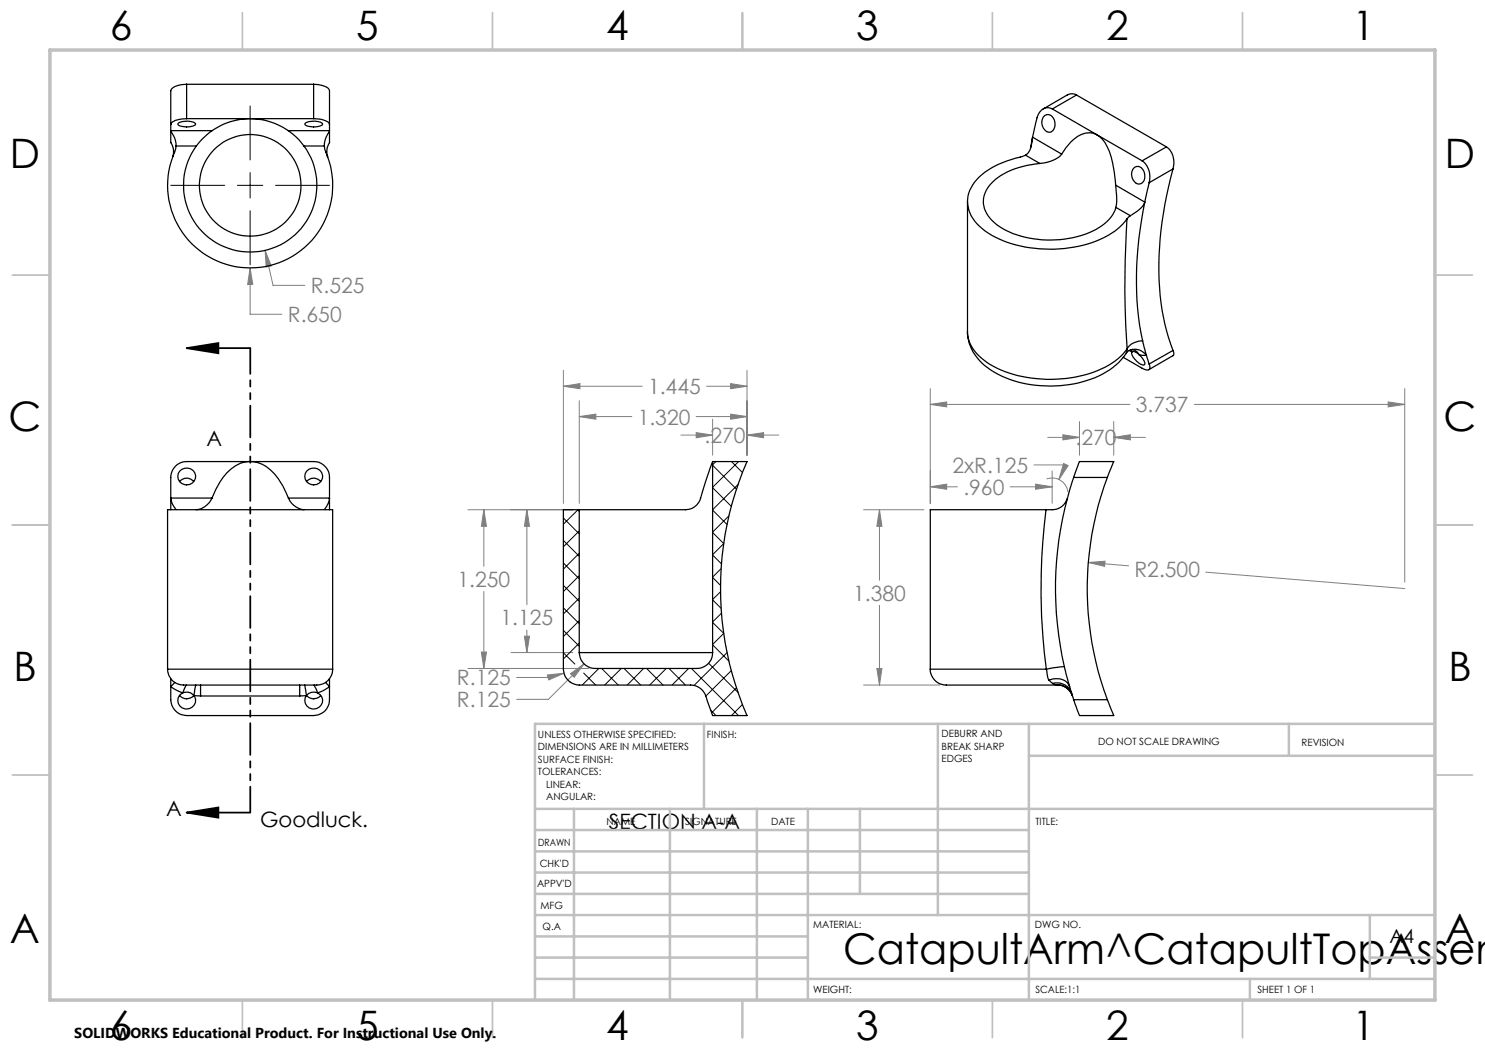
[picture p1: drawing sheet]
<svg xmlns="http://www.w3.org/2000/svg" width="297mm" height="210mm" viewBox="0 0 297 210" stroke-linecap="round" stroke-linejoin="round" font-family="sans-serif">
<path d="M37.3 69.6l6.4-1v2.1zM37.3 69.6h12.7M37.3 162.5l6.4-1v2zM37.3 162.5h12.7" fill="none" stroke="#000" stroke-width=".35"/>
<g fill="none" stroke="#808080" stroke-width=".2">
<path d="M50 53.6l.6 3.3h-1.1zM50 53.6v9.3h6.4M53 50.1l1.3 3.1-1.1 .2zM53 50.1l1.6 7h6.4M112.7 77.2l3.3-.5v1zM112.7 74.1v26.6M112.7 77.2h15.7M141.3 77.2h8.1M146.1 76.7l3.3 .5-3.3 .5zM149.4 74.1v16.9M186.1 77.7v23M281 77.7v38.7"/>
<path d="M115.9 83.3l3.3-.5v1zM115.9 80.1v20.6M115.9 83.3h10.5M136.2 87h6.3M139.2 86.5l3.3 .5-3.3 .6zM139.2 83.3h10.2M142.5 83.8v7.2M146.1 82.8l3.3 .5-3.3 .5zM149.4 87l3.3-.5v1.1zM149.4 87h6.4M186.1 97.4l3.2-.6v1.1zM186.1 80.9l3.2-.5v1z"/>
<path d="M186.1 97.4h5.4M186.1 80.9h39.9M202 97.4h8.4M206.8 93h6.3l-1.3 2.9M207.1 96.8l3.3 .6-3.3 .5zM209.3 95.8a3.2 3.2 0 0 1 4.3 2.6M209.6 87.5h6.3M210.4 94.2v6.5M212.6 87l3.3 .5-3.3 .5zM212.7 92.7l.9 .4-1.8 2.8zM215.9 84.3v6.7M222.7 87.5l3.4-.5v1z"/>
<path d="M222.7 84.3v6.7M222.7 87.5h6.4M238.9 80.9h42.1M277.6 80.4l3.4 .5-3.4 .5zM93.6 101.9h21M96.8 101.9l.5 3.4h-1zM96.8 101.9v11.4M96.8 118.3v15.4M105.4 101.9l.5 3.4h-1zM105.4 101.9v19.1M172.7 101.9h12.1M175.9 101.9l.5 3.4h-1z"/>
<path d="M175.9 101.9v14.2M217.7 112.5l3.3-.3-.1 1.1zM217.7 112.5l8 .7M241.2 114.4l39.8 3.3M93.6 133.7h24.2M96.3 130.4h1l-.5 3.3zM102.2 130.5h12.4M104.9 127.2h1l-.5 3.3zM105.4 126v4.5M109.5 135l3.3-.4-3.1 1.4zM112.8 134.6l-3.1 .9h-6.4M114.1 134.8l2.7-2-2 2.7z"/>
<path d="M116.8 132.8l-7.1 7.1h-6.4M172.7 137h15.3M175.4 133.7h1l-.5 3.3zM175.9 121.1v15.9"/>
</g>
<path d="M34.1 37.1h10.8M47.5 37.1h5.1M50 21.2v10.8M50 34.5v5.1M55.1 37.1h10.8M50 42.1v10.8" fill="none" stroke="#000" stroke-width=".2"/>
<path d="M50.1 69.6v92.9" fill="none" stroke="#000" stroke-width=".35" stroke-dasharray="6.3 1.3 1.3 1.3 1.3 1.3" stroke-dashoffset="1.2"/>
<g fill="none" stroke="#c0c0c0" stroke-width=".35">
<path d="M48.5 2.5v7.5M98.5 2.5v7.5M148.5 2.5v7.5M198.5 2.5v7.5M248.5 2.5v7.5M2.5 55h7.5M287 55h7.5M2.5 105h7.5M287 105h7.5M2.5 155h7.5M287 155h7.5M48.5 200v7.5"/>
<path d="M98.5 200v7.5M148.5 200v7.5M198.5 200v7.5M248.5 200v7.5"/>
</g>
<g fill="none" stroke="#c0c0c0" stroke-width=".5">
<path d="M140.8 144.8v17M187.6 144.8v38.2M205.8 144.8v55.2M205.8 151.2h81.2M257.8 144.8v6.4M287 144.8h-180v55.2M107 161.8h180M107 178.8h98.8M107 174.5h98.8M107 170.3h98.8M107 166h98.8M114.8 161.8v38.2"/>
<path d="M134 161.8v38.2M151.4 161.8v38.2M161.6 161.8v38.2M172 161.8v17M107 195.8h180M107 191.5h54.6M107 187.3h54.6M107 183h180M250 195.8v4.2M274 191.5h13M274 183v12.8"/>
</g>
<path d="M10 10h277v190h-277z" fill="none" stroke="#c0c0c0" stroke-width=".7"/>
<path d="M37.3 69.6l6.4-1v2.1zM37.3 162.5l6.4-1v2z" fill="#000"/>
<path d="M50 53.6l-.5 3.3h1.1zM53 50.1l.2 3.3 1.1-.2zM217.7 112.5l3.2 .8 .1-1.1zM212.6 87l3.3 .5-3.3 .5zM222.7 87.5l3.4-.5v1zM186.1 97.4l3.2-.6v1.1zM207.1 96.8l3.3 .6-3.3 .5zM212.7 92.7l-.9 3.2 1.8-2.8zM175.9 101.9l.5 3.4h-1zM175.4 133.7h1l-.5 3.3zM186.1 80.9l3.2-.5v1zM277.6 80.4l3.4 .5-3.4 .5zM114.1 134.8l.7 .7 2-2.7zM109.5 135l.2 1 3.1-1.4zM146.1 76.7l3.3 .5-3.3 .5zM112.7 77.2l3.3-.5v1zM146.1 82.8l3.3 .5-3.3 .5zM115.9 83.3l3.3-.5v1zM149.4 87l3.3-.5v1.1zM139.2 86.5l3.3 .5-3.3 .6zM96.8 101.9l.5 3.4h-1zM96.3 130.4h1l-.5 3.3zM105.4 101.9l.5 3.4h-1zM104.9 127.2h1l-.5 3.3z" fill="#808080"/>
<g fill="none" stroke="#000" stroke-width=".25">
<path d="M37.3 16.9a3.8 3.8 0 0 0-3.1 1l-.1 7M37.3 16.9v6.8M37.3 16.9h25.4M62.7 16.9a4.4 4.4 0 0 1 3.1 .9l.1 .4v6.7M62.7 16.9v6.8M215.3 19a1.77 1.77 0 0 0-1.8 0l-4.9 2.8M215.3 19l-4.8 2.8M215.3 19l18 10.4M34.1 28.5a3 3 0 0 1 .4 2.9M34.1 24.9v1.2M34.1 26.1l.1 .2a4.6 4.6 0 0 1 1 2.9M34.1 26.1v2.4"/>
<path d="M34.1 26.1h8.3M35.2 29.2l-.1 .6a16.6 16.6 0 0 0 14.9 23.8 16.6 16.6 0 0 0 14.9-23.8v-.6M35.2 29.2h4.1M35.6 24.7a3.4 3.4 0 0 1 3.5 .1 1.13 1.13 0 0 1-1.2 .6h-.9a1.4 1.4 0 0 1-1.4-.6zM37.3 23.7a4.1 4.1 0 0 0-3.1 1.1l-.1 .1M37.3 23.7h25.4M39.3 29.2a13.3 13.3 0 0 0 1.8 17.8 13.3 13.3 0 0 0 17.9 0 13.3 13.3 0 0 0 1.8-17.8M42.4 26.1a13.4 13.4 0 0 1 15.3 0M42.4 26.1l-2.1 1.8-1 1.3M57.7 26.1l1.5 1.3 1.6 1.8M57.7 26.1h8.2M60.8 29.2h4.1"/>
<path d="M61 24.7a3.4 3.4 0 0 1 3.5 .1 1.13 1.13 0 0 1-1.2 .6h-.9a1.4 1.4 0 0 1-1.4-.6zM62.7 23.7a4.2 4.2 0 0 1 3.2 1v.2M65.5 31.2v.2M65.9 24.9v1.2M65.9 26.1v.2a4.6 4.6 0 0 0-1 2.9M65.9 26.1v2.4M65.9 28.5a3.4 3.4 0 0 0-.4 2.9M205.1 31l-.5 .2a17.7 17.7 0 0 0-9.2 4.7 6.2 6.2 0 0 0 .5 9.4 20.2 20.2 0 0 0 13.1 4.5 22.3 22.3 0 0 0 14.5-4l1.1-1 .8-1M205.1 31l2.9 1.7M206.5 27.4a5.2 5.2 0 0 1-1.1 3.4l-.3 .2M206.5 27.4l-.4 2.2M206.5 27.4l5.8 3.4"/>
<path d="M208 32.7a15 15 0 0 0-9.8 4.1 5 5 0 0 0 .7 7.7 18.3 18.3 0 0 0 13.1 3.4 15.5 15.5 0 0 0 9.8-4l.7-.9 .7-1.5M209 23.1a1.44 1.44 0 0 1 2 1.5 1.3 1.3 0 0 1-.3 1.4 1.3 1.3 0 0 1-1.4 .3 2.12 2.12 0 0 1-.3-3.2zM210.5 21.8a2.14 2.14 0 0 0-3.1 1.8l-.9 3.8M210.5 21.8l17.9 10.4M212.3 30.8a5.9 5.9 0 0 1-4.3 1.9M212.3 30.8a8.1 8.1 0 0 1 4.8-4.2 3.9 3.9 0 0 1 4.3 2.7 21.1 21.1 0 0 1 1.7 7.7M223.1 37l.2 2.7-.1 1.8M223.1 37l5.9 3.4M226.9 33.5a1.44 1.44 0 0 1 2.1 1.5 1.3 1.3 0 0 1-.3 1.4 1.3 1.3 0 0 1-1.4 .3 2.12 2.12 0 0 1-.4-3.2zM228.4 32.2a4.1 4.1 0 0 1 1.4 4.3M229.8 36.5l-.8 3.9M233.3 29.4a4 4 0 0 1 1.3 4.4"/>
<path d="M233.3 29.4l-4.9 2.8M234.6 33.8a68.2 68.2 0 0 0-2.2 28.2l.9 4.2 1.3 3.9M234.6 33.8l-4.8 2.7M193.5 40.3v26M223.2 41.5l2.9 1.6M225.4 43.8a205.1 205.1 0 0 0 0 26M226.1 43.1l-.7 .7M229 40.4a6.1 6.1 0 0 1-2.9 2.7M229 40.4a67.7 67.7 0 0 0-.5 27.8M193.5 66.3a9.5 9.5 0 0 0 5.5 8.2 23.8 23.8 0 0 0 22.2-.1 10.6 10.6 0 0 0 4.2-4.1v-.5M193.5 66.3a7.7 7.7 0 0 0 3.8 6.2 24.7 24.7 0 0 0 16.9 3.1 18.4 18.4 0 0 0 10.4-4.8l.8-1M224.6 71.5l3.8 2.2 .9 .3a.57 .57 0 0 0 .6-.2 .57 .57 0 0 0 0-.7l-.1-.3"/>
<path d="M225.8 70.1l.6 .3M226.1 70l.3 .4M226.2 69.9l-.9 .7M226.2 69.9a2.87 2.87 0 0 1 3.1 1.1M226.4 70.4a1.39 1.39 0 0 1 1.5 .6M226.4 70.4a2.68 2.68 0 0 0 1.7 2.4l.7 .2 .2-.1a2.31 2.31 0 0 0-1.1-1.9M226.5 69.9l.9 .5 .5 .6M226.6 69.9h-.4M227.9 71h1.4M228.5 68.2a3.5 3.5 0 0 0-3.1 1.6M228.5 68.2l.8 2.8M229.3 71l.5 1.8"/>
<path d="M234.6 70.1a.79 .79 0 0 1 0 1l-4.8 2.8M234.6 70.1l-4.8 2.7M34.1 99.6v2.3M34.1 99.6a4.7 4.7 0 0 0 1.1 2.3M34.1 99.6v-1.6a11.7 11.7 0 0 1 .4-3.9 3.1 3.1 0 0 1 2.8-1.8h25.4a3.4 3.4 0 0 1 3.2 4.2v3.1M34.1 99.6h8.3M35.9 94.3a1.78 1.78 0 0 1 2.6-.3 1.78 1.78 0 0 1 .1 2.6 1.78 1.78 0 0 1-2.7-.2 1.7 1.7 0 0 1 0-2.1zM35.9 96.3a1.81 1.81 0 0 1 2.8 0M42.4 99.6a4 4 0 0 1-3.1 2.3M42.4 99.6a11.6 11.6 0 0 1 5.6-6.9 5.9 5.9 0 0 1 7 2.2 15.8 15.8 0 0 1 2.7 4.7M57.7 99.6a3.9 3.9 0 0 0 3.1 2.3M57.7 99.6h8.2"/>
<path d="M61.3 94.3a1.78 1.78 0 0 1 2.6-.3 1.78 1.78 0 0 1 .1 2.6 1.78 1.78 0 0 1-2.7-.2 1.7 1.7 0 0 1 0-2.1zM61.3 96.3a1.81 1.81 0 0 1 2.8 0M65.9 99.6a4.4 4.4 0 0 1-1 2.3M65.9 99.6v2.3M142.5 92.3h6.9a63.6 63.6 0 0 0 0 50.8h-6.9l-.7-1.9a6.7 6.7 0 0 0-1.8-3.6 2.96 2.96 0 0 0-1.9-.6h-22.2a3.3 3.3 0 0 1-3.2-3.2v-31.9h3.2M142.5 92.3l-1.9 5.6a4.8 4.8 0 0 1-1.7 3.5 3.8 3.8 0 0 1-2.7 .5h-20.3M142.5 92.3v38.2M213.5 99.6a3.3 3.3 0 0 1-3.7 2.3h-.6M213.5 99.6a69.2 69.2 0 0 0-.6 33.7M214.7 95.5l1.2-3.2h6.8l-1.2 3.2M214.7 95.5l-1.2 4.1M214.7 95.5h6.8"/>
<path d="M221.5 95.5a63.3 63.3 0 0 0 0 44.4M115.9 101.9v28.6M209.2 101.9h-23.1v31.9M209.2 101.9a125.2 125.2 0 0 0 .1 31.9M33.5 133.8a3.5 3.5 0 0 0 4.3 3.2h24.5a3.5 3.5 0 0 0 4.2-3.2M33.5 133.8v-31.9h33v31.9M33.5 133.8h33M34.1 135.7v1.6M34.1 137.3l2.4 1.3M34.1 137.3v1a4.9 4.9 0 0 0 1.2 4.1 3.2 3.2 0 0 0 2 .7h25.4a3.3 3.3 0 0 0 3.2-4.1v-1.7M35 136.5l-.9 .8M35.9 139.1a1.85 1.85 0 0 0 2.9 0"/>
<path d="M36.5 138.6a1.88 1.88 0 0 1 2.3 .5M36.5 138.6a1.73 1.73 0 0 0-.6 2.4 1.73 1.73 0 0 0 2.4 .5 1.73 1.73 0 0 0 .5-2.4M37.3 137l-.8 1.6M38.8 139.1l1.3 .1M39.2 137l-.4 2.1M40.1 137v2.2M40.1 139.2h19.8M59.9 137v2.2M60.9 137l.4 2.1M61.3 139.1l-1.4 .1M61.3 139.1a1.82 1.82 0 0 0 2.8 0M62.8 137l.7 1.6"/>
<path d="M63.5 138.6a1.84 1.84 0 0 0-2.2 .5M63.5 138.6a1.74 1.74 0 0 1 .1 3 1.74 1.74 0 0 1-2.6-1.4l.3-1.1M65.1 136.5l.8 .8M65.9 135.7v1.6M65.9 137.3l-1.3 .8-1.1 .5M115.9 130.5a3.2 3.2 0 0 0 3.1 3.2h20.3a3.1 3.1 0 0 0 3.2-3.2M115.9 130.5h26.6M186.1 133.8a3.3 3.3 0 0 0 4 3.2h21.4M186.1 133.8h23.2M209.3 133.8l.3 1.7 .2 .5M209.8 136l.7 .7M209.8 136a3 3 0 0 1 4.1 1.3"/>
<path d="M210.5 136.7a3.1 3.1 0 0 1 3.8 1.9l-.1-.4M210.5 136.7l.6 .3M211.1 137a3.1 3.1 0 0 1 3.4 2.1M211.1 137h.4M211.5 137a3.1 3.1 0 0 1 3 2.2M212.9 133.3l-3.6 .5M212.9 133.3l1 4M213.9 137.3l.8 2.6M214.7 139.9l1.2 3.2h6.8l-1.2-3.2M214.7 139.9h6.8"/>
<circle cx="50" cy="37.1" r="10.2"/>
</g>
<g fill="none" stroke="#000" stroke-width=".2">
<path d="M142.5 97.5l3.8 3.8M142.5 93.1l4.8 4.7M143.2 92.3l-.7 .6M146.3 92.3l2.2 2.2M147.6 96.9l-5.1 5M147.7 92.3l-5.2 5.2M112.7 117.1l3.2 3.2M112.7 112.6l3.2 3.2M112.7 108.1l3.2 3.2M112.7 103.6l3.2 3.2M115.5 101.9l.4 .4M115.6 101.9l-2.9 2.9"/>
<path d="M115.9 106.2l-3.2 3.2M115.9 110.7l-3.2 3.1M115.9 115.1l-3.2 3.2M115.9 119.6l-3.2 3.2M142.5 106.5l2.2 2.2-2.2 2.2M142.5 120l1.7 1.7M142.5 115.5l1.6 1.6M142.5 111l1.8 1.8M142.5 102l2.9 2.9M144.1 118.3l-1.6 1.6M144.2 113.7l-1.7 1.7M145.8 103.2l-3.3 3.2"/>
<path d="M112.7 130.6l2.3 2.2M112.7 126.1l3.2 3.1M112.7 121.6l3.2 3.1M113.9 136.3l.3 .2M115.9 124.1l-3.2 3.2M115.9 128.6l-3.2 3.2M116.7 134.6l2.4 2.4M119.8 133.7l-3.3 3.3M120.3 133.7l3.3 3.3M124.2 133.7l-3.3 3.3M124.8 133.7l3.3 3.3M128.7 133.7l-3.3 3.3"/>
<path d="M129.3 133.7l3.3 3.3M133.2 133.7l-3.3 3.3M133.8 133.7l3.3 3.3M137.7 133.7l-3.3 3.3M138.3 133.7l9.4 9.4M141.7 132.6l5.9 5.9M142.5 124.5l2.2 2.2-2.2 2.2M142.5 129l3.3 3.2M144.3 122.7l-1.8 1.7M145.4 130.5l-6.6 6.6M146.3 134.1l-5.2 5.1M147.3 137.6l-5 4.9"/>
<path d="M142.1 142l1.1 1.1M148.5 140.9l-2.2 2.2"/>
</g>
<text font-size="8.5" x="168.6" y="192.7">CatapultArm^CatapultTopAssem</text>
<g font-size="8.1">
<text x="22" y="8">6</text>
<text x="71.2" y="8">5</text>
<text x="121.2" y="8">4</text>
<text x="171.3" y="8">3</text>
<text x="221.3" y="8">2</text>
<text x="270.5" y="8">1</text>
<text x="2" y="33.6">D</text>
<text x="289" y="33.6">D</text>
<text x="1.7" y="86.1">C</text>
<text x="288.7" y="86.1">C</text>
<text x="2.7" y="136.1">B</text>
<text x="289.7" y="136.1">B</text>
<text x="2" y="188.6">A</text>
<text x="289" y="188.6">A</text>
<text x="22" y="208">6</text>
<text x="71.2" y="208">5</text>
<text x="121.2" y="208">4</text>
<text x="171.3" y="208">3</text>
<text x="221.3" y="208">2</text>
<text x="270.5" y="208">1</text>
</g>
<g font-size="4.2" fill="#808080">
<text x="62.2" y="58.7">R.525</text>
<text x="57.6" y="64.4">R.650</text>
<text x="129.6" y="78.8">1.445</text>
<text x="227.2" y="82.5">3.737</text>
<text x="127.5" y="84.9">1.320</text>
<text x="140.9" y="88.6">.270</text>
<text x="215.1" y="89">.270</text>
<text x="190.5" y="94.6">2xR.125</text>
<text x="192.7" y="98.9">.960</text>
<text x="91.5" y="117.4">1.250</text>
<text x="226.9" y="115.4">R2.500</text>
<text x="100.1" y="125.1">1.125</text>
<text x="170.6" y="120.1">1.380</text>
<text x="91.4" y="137.1">R.125</text>
<text x="91.4" y="141.5">R.125</text>
</g>
<g font-size="4.2">
<text x="41.3" y="89.2">A</text>
<text x="33.3" y="163.2">A</text>
<text x="52" y="165.4">Goodluck.</text>
<text x="121.8" y="165.8">SECTION A-A</text>
</g>
<text font-size="3.9" x="277.9" y="188.5">A4</text>
<text font-size="2.9" x="14.9" y="207.6">SOLIDWORKS Educational Product. For Instructional Use Only.</text>
<g font-size="2">
<text x="107.6" y="147.6">UNLESS OTHERWISE SPECIFIED:</text>
<text x="141.4" y="147.6">FINISH:</text>
<text x="188.3" y="147.5">DEBURR AND</text>
<text x="188.3" y="150">BREAK SHARP</text>
<text x="219.6" y="149">DO NOT SCALE DRAWING</text>
<text x="260.3" y="149.2">REVISION</text>
<text x="107.6" y="150.1">DIMENSIONS ARE IN MILLIMETERS</text>
<text x="107.6" y="152.6">SURFACE FINISH:</text>
<text x="107.6" y="155.1">TOLERANCES:</text>
<text x="188.3" y="152.5">EDGES</text>
<text x="109.2" y="157.6">LINEAR:</text>
<text x="109.2" y="160.1">ANGULAR:</text>
<text x="121.3" y="165">NAME</text>
<text x="137" y="164.9">SIGNATURE</text>
<text x="154.2" y="164.9">DATE</text>
<text x="207.1" y="164.9">TITLE:</text>
<text x="107.6" y="169.1">DRAWN</text>
<text x="107.9" y="173.3">CHK'D</text>
<text x="107.4" y="177.4">APPV'D</text>
<text x="108.1" y="181.8">MFG</text>
<text x="108.5" y="186">Q.A</text>
<text x="162.6" y="185.5">MATERIAL:</text>
<text x="207" y="185.5">DWG NO.</text>
<text x="162.6" y="198.5">WEIGHT:</text>
<text x="207.1" y="198.6">SCALE:1:1</text>
<text x="251.5" y="198.6">SHEET 1 OF 1</text>
</g>
</svg>
